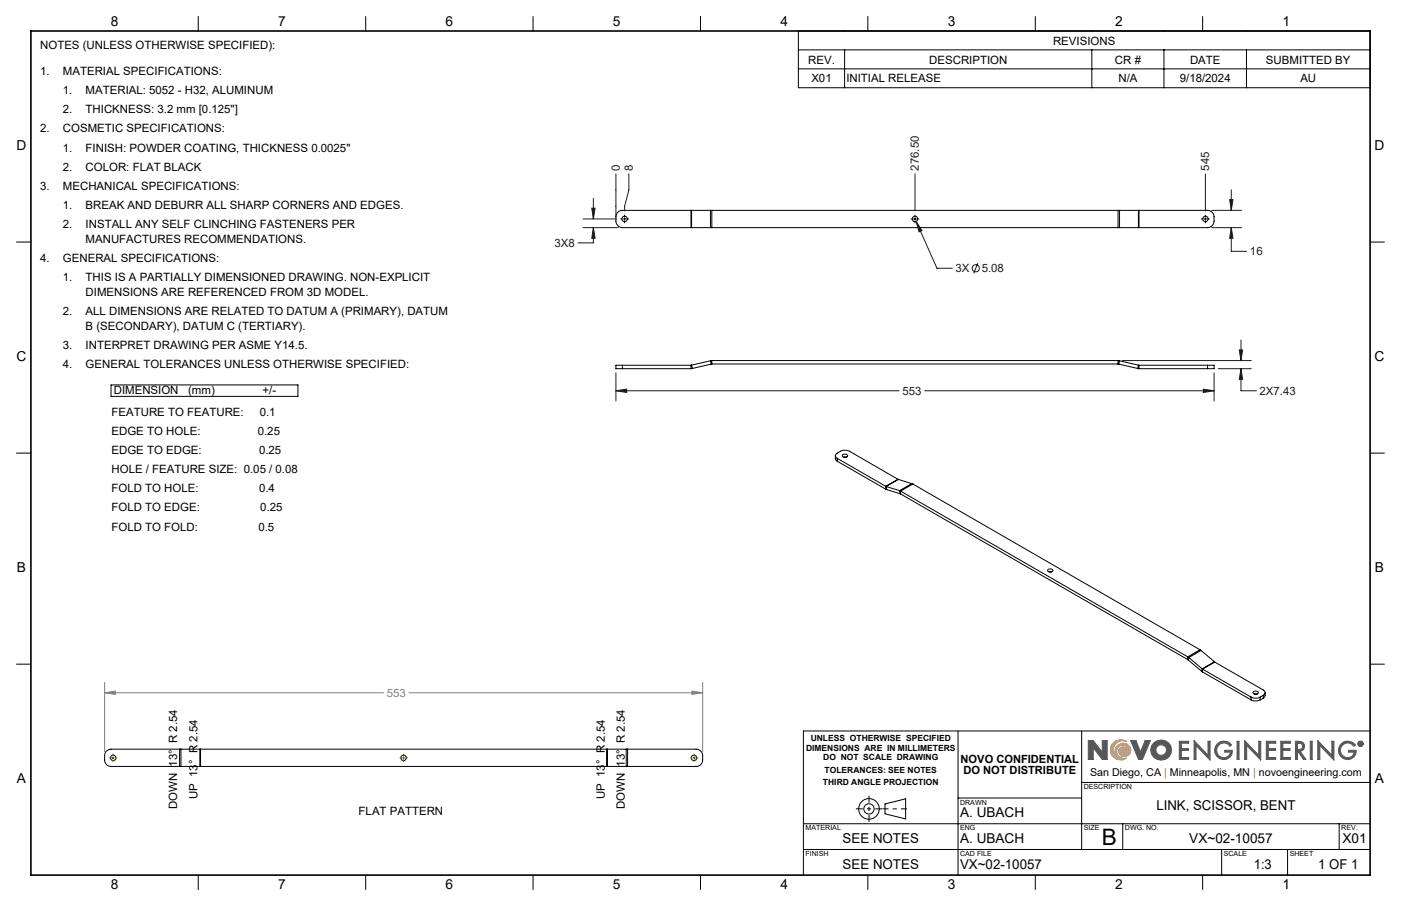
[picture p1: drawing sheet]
<svg xmlns="http://www.w3.org/2000/svg" width="432mm" height="279mm" viewBox="0 0 432 279" stroke-linecap="round" stroke-linejoin="round" font-family="sans-serif">
<g fill="none" stroke="#000" stroke-width=".31">
<path d="M61.1 5.1v4.5M112.7 5.1v4.5M164.3 5.1v4.5M215.9 5.1v4.5M267.5 5.1v4.5M319.1 5.1v4.5M370.7 5.1v4.5M5.1 74.6h4.4M213 70.2h.1M213 64.9h.1M213 64.9h-21.2a1.99 1.99 0 0 0-2 2 2.72 2.72 0 0 0 .9 2.9l1.1 .4h21.2M213 64.9v5.3"/>
<path d="M213.1 70.2h5.9M213.1 64.9h5.9M213.1 64.9v5.3M219 70.2h.4M219 64.9h.4M219 64.9v5.3M219.4 64.9v5.3M219.4 70.2h125.2M219.4 64.9h125.2M344.6 70.2h.5M344.6 64.9h.5M344.6 64.9v5.3"/>
<path d="M345.1 70.2h5.8M345.1 64.9h5.8M345.1 64.9v5.3M350.9 70.2h.1M350.9 64.9h.1M350.9 64.9v5.3M351 64.9h21.2a1.99 1.99 0 0 1 2 2v1.3a2.05 2.05 0 0 1-2 2h-21.2M351 64.9v5.3M422.3 74.6h4.4M191.8 112.6h-2v1.1h2M191.8 113.7h21.2M191.8 112.6v1.1"/>
<path d="M191.8 112.6h21.2M213 112.6v1.1M213.1 112.6h-.1M213.1 112.6l.3 1M213.4 113.6l-.4 .1M219 111.3l.2 1M219 111.3l-5.9 1.3M219.2 112.3l-5.8 1.3M219.4 111.2l-.4 .1M219.4 112.3h-.2M219.4 111.2v1.1M219.4 111.2h125.2"/>
<path d="M219.4 112.3h125.2M344.6 111.2l.5 .1M344.6 112.3h.2M344.6 111.2v1.1M344.8 112.3l5.8 1.3M345.1 111.3l-.3 1M345.1 111.3l5.8 1.3M350.6 113.6l.4 .1M350.9 112.6h.1M350.9 112.6l-.3 1M351 112.6v1.1M351 113.7h21.2"/>
<path d="M351 112.6h21.2M372.2 112.6h2v1.1h-2M372.2 112.6v1.1M5.1 139.7h4.4M422.3 139.7h4.4M257.5 140.5v1.1l.6 .6M258.1 141.4a.85 .85 0 0 1-.6-.9 .85 .85 0 0 1 .6-.8 3.4 3.4 0 0 1 3.7-.5l15 8.6M258.1 141.4l14.9 8.6M258.1 142.2l14.9 8.6M258.1 141.4v.8M259.6 140.4a.85 .85 0 0 1 .9-.4 .85 .85 0 0 1 .7 .7 .85 .85 0 0 1-.9 .4 .85 .85 0 0 1-.7-.7zM260 141h.8"/>
<path d="M273 150h.1M273 150.8l.3 .2M273 150v.8M273.1 150l.2 1M273.1 150l4.1 1.3M273.3 151l4.1 1.3M276.8 147.8h.1M276.8 147.8l-3.8 2.2M276.9 147.8l-3.8 2.2M276.9 147.8l4.1 1.4M277.2 151.3l.4 .1M277.2 151.3l.2 1"/>
<path d="M277.4 152.3h.2M277.6 151.4l88.5 51.2M277.6 151.4v.9M277.6 152.3l88.5 51.1M281 149.2l.3 .1M281 149.2l-3.8 2.1M281.3 149.3l-3.7 2.1M281.3 149.3l88.6 51.1M322.9 175.7a.87 .87 0 0 1 .9-.3 .87 .87 0 0 1 .7 .7 .85 .85 0 0 1-.9 .4 .85 .85 0 0 1-.7-.8zM323.3 176.4h.8M5.1 204.8h4.4M366.1 202.6l.3 .2"/>
<path d="M366.1 203.4l.1 .1M366.1 202.6v.8M366.2 203.5l4.1 3.5M366.4 202.8l4.1 3.5M366.4 202.8l-.2 .7M369.9 200.4l.3 .2M369.9 200.4l-3.8 2.2M370.2 200.6l-3.8 2.2M370.2 200.6l4.1 3.5M370.3 207l.3 .2M370.5 206.3h.1M370.5 206.3l-.2 .7"/>
<path d="M370.6 206.3l15 8.7M370.6 206.3v.9M370.6 207.2l15 8.6M374.3 204.1l.1 .1M374.3 204.1l-3.8 2.2M374.4 204.2l15 8.6a.87 .87 0 0 1 .5 .8 .87 .87 0 0 1-.5 .8M374.4 204.2l-3.8 2.1M385.6 215a3.3 3.3 0 0 0 2.8 0M385.6 215.8a3 3 0 0 0 2.8 0M385.6 215v.8M386.2 213.4a.85 .85 0 0 1 .9-.3 .85 .85 0 0 1 .7 .7 .85 .85 0 0 1-.9 .3 .85 .85 0 0 1-.7-.7zM386.6 214h.8"/>
<path d="M388.4 215v.8M389.4 214.4l-1 .6M389.4 214.4v.9M389.4 215.3l-1 .5M389.9 213.6v1.1l-.5 .6M422.3 204.8h4.4M55.4 231h-21.2a1.99 1.99 0 0 0-2 2v1.4a1.93 1.93 0 0 0 2 2h21.2M55.4 231h.4M55.4 236.4h.4M55.4 231v5.4M55.8 236.4h5.8M55.8 231h5.8"/>
<path d="M55.8 231v5.4M61.6 231h.2M61.6 236.4h.2M61.6 231v5.4M61.8 236.4h125.2M61.8 231h125.2M61.8 231v5.4M187 236.4h.2M187 231h.2M187 231v5.4M187.2 236.4h5.8M187.2 231h5.8"/>
<path d="M187.2 231v5.4M193 231h.4M193 236.4h.4M193 231v5.4M193.4 231h21.2a2.05 2.05 0 0 1 2 2 2.89 2.89 0 0 1-.9 3l-1.1 .4h-21.2M193.4 231v5.4M295.3 225.4v44.5M333.4 225.4v36.6M422.3 225.4h-174.7v44.5M247.6 254h174.7M272.8 247.9l6.3-1.6v6.3l-6.3-1.6zM295.3 246.1h38.1"/>
<path d="M333.4 241.3h88.9M346 254v8M412.7 254v8M61.1 269.9v4.4M112.7 269.9v4.4M164.3 269.9v4.4M215.9 269.9v4.4M247.6 262h174.7M267.5 269.9v4.4M319.1 269.9v4.4M370.7 269.9v4.4M376.5 262v7.9"/>
<path d="M396.8 262v7.9"/>
<circle cx="192.5" cy="67.5" r=".84"/>
<circle cx="282" cy="67.5" r=".84"/>
<circle cx="371.5" cy="67.5" r=".84"/>
<circle cx="34.9" cy="233.7" r=".84"/>
<circle cx="124.4" cy="233.7" r=".84"/>
<circle cx="213.9" cy="233.7" r=".84"/>
<circle cx="267.8" cy="249.5" r="1.59"/>
<circle cx="267.8" cy="249.5" r="3.2"/>
</g>
<path d="M342.7 229.6a3.1 3.1 0 0 1 4.5-.9 2.82 2.82 0 0 0-3.9 1.7 2.82 2.82 0 0 0 2.3 3.6 2.45 2.45 0 0 1-1.1-4.2 2.45 2.45 0 0 1 4 1.5 1.88 1.88 0 0 1-1.9 2.1 1.88 1.88 0 0 1-1.8-2.2l.6-.7a1.82 1.82 0 0 1 2.4 1.5 1.89 1.89 0 0 0-2.6-2 1.89 1.89 0 0 0-.3 3.3l1.5 .6 .8-.1a3.2 3.2 0 0 1-4-.2 3.2 3.2 0 0 1-.5-4z" fill="none" stroke="#f78d2a" stroke-width=".31"/>
<g fill="none" stroke="#555759" stroke-width=".31">
<path d="M336.9 230.6v3.6h-1.5v-5.8h1.5l2.8 3.6M336.9 230.6h.1M337 230.6l2.7 3.6h1.5v-5.8h-1.5v3.6M339.7 232h.1M348.5 228.4h1.6l1.4 3.6 1.4-3.6h1.7l-2.5 5.8h-1.2zM363.5 228.6h2.9v.6h-2.3v1.7h2.2v.5h-2.2v2.2h2.3v.6h-2.9zM368 228.4l4.3 4.5v-4.3h.7v5.8l-4.4-4.5v4.3h-.6zM375.4 229.2a2.89 2.89 0 0 1 4.2 .5l-.5 .5a2.26 2.26 0 0 0-3.2-.7 2.26 2.26 0 0 0-.5 3.2 2.26 2.26 0 0 0 3.3 .4l.5-1.1h-1.7v-.6h2.3a2.78 2.78 0 0 1-4 2.5 2.78 2.78 0 0 1-.4-4.7zM381.3 228.6h.6v5.6h-.6zM383.6 228.4l4.3 4.5v-4.3h.7v5.8l-4.4-4.5v4.3h-.6zM390.3 228.6h2.9v.6h-2.3v1.7h2.2v.5h-2.2v2.2h2.3v.6h-2.9zM394.8 228.6h2.9v.6h-2.3v1.7h2.2v.5h-2.2v2.2h2.3v.6h-2.9z"/>
<path d="M399.3 228.6a2.74 2.74 0 0 1 2.6 .8l.2 .8-.3 .9-1.1 .6 1.8 2.5h-.8l-1.7-2.5h-.1v2.5h-.6zM399.9 229.2l1.1 .1a1.02 1.02 0 0 1 0 1.7l-1.1 .2zM403.8 228.6h.6v5.6h-.6zM406.2 228.4l4.3 4.5v-4.3h.6v5.8l-4.3-4.5v4.3h-.6zM413.6 229.2a2.89 2.89 0 0 1 4.2 .5l-.5 .5a2.25 2.25 0 0 0-3.3-.7 2.25 2.25 0 0 0-.2 3.4 2.25 2.25 0 0 0 3.4-.3l.1-.6h-1.6v-.6h2.3a2.79 2.79 0 0 1-4 2.5 2.79 2.79 0 0 1-.4-4.7zM419 228.9l.6 .1-.1 .4 .2 .4-.4-.4-.3 .4zM419.2 229l.3 .2-.3 .1z"/>
<circle cx="357.9" cy="231.3" r="1.64"/>
<circle cx="357.9" cy="231.3" r="3.2"/>
<circle cx="419.3" cy="229.4" r=".85"/>
<circle cx="419.3" cy="229.4" r=".71"/>
</g>
<path d="M279.5 249.4h-7.5" fill="none" stroke="#000" stroke-width=".31" stroke-dasharray="15.2 1.3 1.3 1.3" stroke-dashoffset="13.4" stroke-linecap="butt"/>
<path d="M263.8 249.4h8.1M267.8 245.4v8.1" fill="none" stroke="#000" stroke-width=".31" stroke-dasharray="15.2 1.3 1.3 1.3" stroke-dashoffset="13.1" stroke-linecap="butt"/>
<path d="M9.5 9.6h412.8v260.3h-412.8z" fill="none" stroke="#000" stroke-width=".5"/>
<path d="M343 229.1a3.2 3.2 0 0 1 4.2-.4 2.82 2.82 0 0 0-3.9 1.7 2.82 2.82 0 0 0 2.3 3.6 2.43 2.43 0 0 1-1.9-2.8 2.43 2.43 0 0 1 2.7-2 2.43 2.43 0 0 1 2.1 2.7 1.82 1.82 0 0 1-2.5 1.5 1.82 1.82 0 0 1-.9-2.7 1.73 1.73 0 0 1 2.7 1.3 1.9 1.9 0 0 0-2.6-2 1.9 1.9 0 0 0-.3 3.3l.8 .5h1.5a3.2 3.2 0 0 1-4.2-.4 3.2 3.2 0 0 1 0-4.3z" fill-rule="evenodd" fill="#f78d2a"/>
<path d="M335.4 228.4v5.8h1.5v-3.6l2.8 3.6h1.5v-5.8h-1.5v3.6l-2.8-3.6zM348.5 228.4l2.4 5.8h1.2l2.5-5.8h-1.7l-1.4 3.6-1.4-3.6zM355.6 229.1a3.1 3.1 0 0 0 .2 4.6 3.1 3.1 0 0 0 4.6-.6 3.1 3.1 0 0 0-1-4.5l-1.8-.4-1 .3zM356.2 231.3a1.65 1.65 0 0 1 3.3 0 1.65 1.65 0 0 1-3.3 0zM363.5 228.6v5.6h2.9v-.6h-2.3v-2.2h2.2v-.5h-2.2v-1.7h2.3v-.6zM368 228.4v5.8h.6v-4.3l4.4 4.5v-5.8h-.7v4.3zM375.2 229.3a2.79 2.79 0 0 0 .7 4.7 2.79 2.79 0 0 0 3.9-2.6h-2.3v.6h1.7a2.16 2.16 0 0 1-3 1.4 2.16 2.16 0 0 1-.9-3.2 2.22 2.22 0 0 1 3.8 0l.5-.5a2.92 2.92 0 0 0-4.4-.4zM381.3 228.6v5.6h.6v-5.6zM383.6 228.4v5.8h.6v-4.3l4.4 4.5v-5.8h-.7v4.3zM390.3 228.6v5.6h2.9v-.6h-2.3v-2.2h2.2v-.5h-2.2v-1.7h2.3v-.6zM394.8 228.6v5.6h2.9v-.6h-2.3v-2.2h2.2v-.5h-2.2v-1.7h2.3v-.6zM399.3 228.6v5.6h.6v-2.5l1.8 2.5h.8l-1.8-2.5 1.1-.6 .3-1.3a1.6 1.6 0 0 0-2.1-1.2zM399.9 229.2l1.3 .3 .3 .4-.3 1-1.3 .3zM403.8 228.6v5.6h.6v-5.6zM406.2 228.4v5.8h.6v-4.3l4.3 4.5v-5.8h-.6v4.3zM413.3 229.4a2.79 2.79 0 0 0 .9 4.6 2.79 2.79 0 0 0 3.8-2.6h-2.3v.6h1.6a2.18 2.18 0 0 1-3.2 1.3 2.18 2.18 0 0 1-.4-3.5 2.22 2.22 0 0 1 3.6 .4l.5-.5a2.89 2.89 0 0 0-4.5-.3zM419 228.9v.9h.2v-.4l.5 .4-.2-.4 .2-.4zM419.2 229l.3 .2-.3 .1zM418.5 229.4a.85 .85 0 0 0 1.7 0 .85 .85 0 0 0-1.7 0zM418.6 229.4a.71 .71 0 0 1 1.4 0 .71 .71 0 0 1-1.4 0z" fill-rule="evenodd" fill="#555759"/>
<g fill="none" stroke="#191924" stroke-width=".31">
<path d="M189.8 53.6v13.3M193.8 53.6v5l-1.3 5v1.5M282 53.6v11.5M371.5 53.6v11.5M379.5 58.5v6.4M179.7 70.2h10.9M179.7 67.5h10.3M182.4 64.2h1l-.5 3.3zM182.9 70.2l.5 3.3h-1zM182.9 70.2v4.7h-4.8M182.9 61.2v6.3M282.4 68.3l1.8 2.8-1 .4z"/>
<path d="M282.4 68.3l6.4 14.4h4.7M373.5 64.9h9.2M373.5 70.2h9.2M379 61.6h1l-.5 3.3zM379.5 70.2l.5 3.3h-1zM379.5 70.2v7.3h4.7M301.4 81.1l-1.3 3.2M189.8 115v8.7M345.9 111.2h39.8M374.2 115v8.7M375.5 113.7h10.2M382 107.9h1l-.5 3.3z"/>
<path d="M382.5 113.7l.5 3.3h-1zM382.5 113.7v6.8h4.7M382.5 104.8v6.4M189.8 120.5l3.3-.5v1zM189.8 120.5h87.3M285 120.5h89.2M370.9 120l3.3 .5-3.3 .5z"/>
<circle cx="300.7" cy="82.7" r="1.1"/>
</g>
<path d="M32.2 213.6l3.3-.5v1zM32.2 210.5v21.3M32.2 213.6h86M126 213.6h90.6M213.3 213.1l3.3 .5-3.3 .5zM216.6 210.5v21.3" fill="none" stroke="#808080" stroke-width=".31"/>
<g fill="none" stroke="#000" stroke-width=".31">
<path d="M246.1 9.6h176.2v17.5h-176.2zM246.1 15.4h176.2M260.3 15.4v11.7M336.5 15.4v11.7M358.7 15.4v11.7M384.2 15.4v11.7M246.1 21.2h176.2M191.3 67.5h.5M192.2 67.5h.7M192.5 66.3v.6M192.5 67.2v.7M192.5 68.2v.5"/>
<path d="M193.2 67.5h.5M280.8 67.5h.5M281.7 67.5h.7M282 66.3v.6M282 67.2v.7M282 68.2v.5M282.7 67.5h.5M370.3 67.5h.5M371.2 67.5h.7M371.5 66.3v.6M371.5 67.2v.7M371.5 68.2v.5"/>
<path d="M372.2 67.5h.5M34.2 118.7h57.6v3.5h-57.6z"/>
</g>
<g fill="none" stroke="#808000" stroke-width=".31">
<path d="M33.6 233.7h.5M34.5 233.7h.7M34.8 232.5v.5M34.8 233.4v.6M34.8 234.4v.5M35.5 233.7h.5M123.2 233.7h.5M124.1 233.7h.6M124.4 232.5v.5M124.4 233.4v.6M124.4 234.4v.5M125.1 233.7h.5"/>
<path d="M212.8 233.7h.5M213.6 233.7h.7M214 232.5v.5M214 233.4v.6M214 234.4v.5M214.6 233.7h.6"/>
</g>
<path d="M382 107.9h1l-.5 3.3zM382.5 113.7l.5 3.3h-1zM189.8 120.5l3.3-.5v1zM370.9 120l3.3 .5-3.3 .5zM379 61.6h1l-.5 3.3zM379.5 70.2l.5 3.3h-1zM282.4 68.3l.8 3.2 1-.4zM182.4 64.2h1l-.5 3.3zM182.9 70.2l.5 3.3h-1z" fill="#191924"/>
<path d="M32.2 213.6l3.3-.5v1zM213.3 213.1l3.3 .5-3.3 .5z" fill="#808080"/>
<text font-size="7" x="339.5" y="260.5">B</text>
<g font-size="4.2">
<text x="34.1" y="8.1">8</text>
<text x="85.7" y="8.1">7</text>
<text x="137.3" y="8.1">6</text>
<text x="188.9" y="8.1">5</text>
<text x="240.5" y="8.1">4</text>
<text x="292.1" y="8.1">3</text>
<text x="343.7" y="8.1">2</text>
<text x="395.3" y="8.1">1</text>
<text x="5.1" y="46.4">D</text>
<text x="423.7" y="46.4">D</text>
<text x="5.1" y="111.4">C</text>
<text x="423.7" y="111.4">C</text>
<text x="5.2" y="176.5">B</text>
<text x="423.8" y="176.5">B</text>
<text x="5.2" y="241.6">A</text>
<text x="423.8" y="241.6">A</text>
<text x="356.4" y="249.9">LINK, SCISSOR, BENT</text>
<text x="295.9" y="252">A. UBACH</text>
<text x="259.7" y="260">SEE NOTES</text>
<text x="295.9" y="260">A. UBACH</text>
<text x="366.5" y="260">VX~02-10057</text>
<text x="413.8" y="260">X01</text>
<text x="259.7" y="267.9">SEE NOTES</text>
<text x="295.9" y="267.9">VX~02-10057</text>
<text x="386.5" y="267.9">1:3</text>
<text x="406.3" y="267.9">1 OF 1</text>
<text x="34.1" y="274.2">8</text>
<text x="85.7" y="274.2">7</text>
<text x="137.3" y="274.2">6</text>
<text x="188.9" y="274.2">5</text>
<text x="240.5" y="274.2">4</text>
<text x="292.1" y="274.2">3</text>
<text x="343.7" y="274.2">2</text>
<text x="395.3" y="274.2">1</text>
</g>
<g font-size="3.5">
<text x="12.4" y="15.2">NOTES (UNLESS OTHERWISE SPECIFIED):</text>
<text x="324.6" y="13.8">REVISIONS</text>
<text x="12.4" y="23.1">1.</text>
<text x="19.4" y="23.1">MATERIAL SPECIFICATIONS:</text>
<text x="249.1" y="19.6">REV.</text>
<text x="286.4" y="19.6">DESCRIPTION</text>
<text x="343.6" y="19.6">CR #</text>
<text x="366.8" y="19.6">DATE</text>
<text x="390.2" y="19.6">SUBMITTED BY</text>
<text x="19.4" y="29">1.</text>
<text x="26.4" y="29">MATERIAL: 5052 - H32, ALUMINUM</text>
<text x="250.1" y="25.4">X01</text>
<text x="260.8" y="25.4">INITIAL RELEASE</text>
<text x="344.7" y="25.4">N/A</text>
<text x="363.6" y="25.4">9/18/2024</text>
<text x="400.8" y="25.4">AU</text>
<text x="19.4" y="34.9">2.</text>
<text x="26.4" y="34.9">THICKNESS: 3.2 mm [0.125&quot;]</text>
<text x="12.4" y="40.8">2.</text>
<text x="19.4" y="40.8">COSMETIC SPECIFICATIONS:</text>
<text x="19.4" y="46.7">1.</text>
<text x="26.4" y="46.7">FINISH: POWDER COATING, THICKNESS 0.0025&quot;</text>
<text x="19.4" y="52.7">2.</text>
<text x="26.4" y="52.7">COLOR: FLAT BLACK</text>
<text x="12.4" y="58.6">3.</text>
<text x="19.4" y="58.6">MECHANICAL SPECIFICATIONS:</text>
<text x="19.4" y="64.5">1.</text>
<text x="26.4" y="64.5">BREAK AND DEBURR ALL SHARP CORNERS AND EDGES.</text>
<text x="19.4" y="70.4">2.</text>
<text x="26.4" y="70.4">INSTALL ANY SELF CLINCHING FASTENERS PER</text>
<text x="26.4" y="74.9">MANUFACTURES RECOMMENDATIONS.</text>
<text x="12.4" y="80.8">4.</text>
<text x="19.4" y="80.8">GENERAL SPECIFICATIONS:</text>
<text x="19.4" y="86.7">1.</text>
<text x="26.4" y="86.7">THIS IS A PARTIALLY DIMENSIONED DRAWING. NON-EXPLICIT</text>
<text x="26.4" y="91.3">DIMENSIONS ARE REFERENCED FROM 3D MODEL.</text>
<text x="19.4" y="97.2">2.</text>
<text x="26.4" y="97.2">ALL DIMENSIONS ARE RELATED TO DATUM A (PRIMARY), DATUM</text>
<text x="26.4" y="101.7">B (SECONDARY), DATUM C (TERTIARY).</text>
<text x="19.4" y="107.6">3.</text>
<text x="26.4" y="107.6">INTERPRET DRAWING PER ASME Y14.5.</text>
<text x="19.4" y="113.5">4.</text>
<text x="26.4" y="113.5">GENERAL TOLERANCES UNLESS OTHERWISE SPECIFIED:</text>
<text x="35.1" y="121.4">DIMENSION</text>
<text x="58" y="121.4">(mm)</text>
<text x="80.9" y="121.4">+/-</text>
<text x="34.4" y="128.2">FEATURE TO FEATURE:</text>
<text x="80" y="128.2">0.1</text>
<text x="34.4" y="134.1">EDGE TO HOLE:</text>
<text x="79.4" y="134.1">0.25</text>
<text x="34.4" y="140">EDGE TO EDGE:</text>
<text x="79.8" y="140">0.25</text>
<text x="34.4" y="145.9">HOLE / FEATURE SIZE: 0.05 / 0.08</text>
<text x="34.4" y="151.8">FOLD TO HOLE:</text>
<text x="79.8" y="151.8">0.4</text>
<text x="34.4" y="157.7">FOLD TO EDGE:</text>
<text x="80.2" y="157.7">0.25</text>
<text x="34.4" y="163.6">FOLD TO FOLD:</text>
<text x="79.6" y="163.6">0.5</text>
<text x="296.1" y="235.2">NOVO CONFIDENTIAL</text>
<text x="296.9" y="238.7">DO NOT DISTRIBUTE</text>
<text x="54.7" y="249.6" transform="rotate(-90 54.7 249.6)">DOWN 13° R 2.54</text>
<text x="60.9" y="246.4" transform="rotate(-90 60.9 246.4)">UP 13° R 2.54</text>
<text x="110.5" y="251.2">FLAT PATTERN</text>
<text x="186.4" y="246.4" transform="rotate(-90 186.4 246.4)">UP 13° R 2.54</text>
<text x="192.6" y="249.6" transform="rotate(-90 192.6 249.6)">DOWN 13° R 2.54</text>
</g>
<g font-size="3.5" fill="#191924">
<text x="191" y="52.6" transform="rotate(-90 191 52.6)">0</text>
<text x="195" y="52.6" transform="rotate(-90 195 52.6)">8</text>
<text x="283.2" y="52.6" transform="rotate(-90 283.2 52.6)">276.50</text>
<text x="372.7" y="52.6" transform="rotate(-90 372.7 52.6)">545</text>
<text x="170.9" y="76.1">3X8</text>
<text x="294.5" y="83.9">3X</text>
<text x="302.6" y="83.9">5.08</text>
<text x="385.3" y="78.7">16</text>
<text x="278.2" y="121.7">553</text>
<text x="388.2" y="121.7">2X7.43</text>
</g>
<text font-size="3.5" fill="#808080" x="119.2" y="214.8">553</text>
<text font-size="3.3" x="336" y="239.4">San Diego, CA | Minneapolis, MN | novoengineering.com</text>
<g font-size="2.6">
<text x="248.4" y="231.5">DIMENSIONS ARE IN MILLIMETERS</text>
<text x="249.9" y="228.6">UNLESS OTHERWISE SPECIFIED</text>
<text x="253.7" y="234.4">DO NOT SCALE DRAWING</text>
<text x="254.2" y="238.5">TOLERANCES: SEE NOTES</text>
<text x="253.7" y="242.1">THIRD ANGLE PROJECTION</text>
</g>
<g font-size="2.2">
<text x="334" y="243.4">DESCRIPTION</text>
<text x="295.9" y="248.2">DRAWN</text>
<text x="248.3" y="256.1">MATERIAL</text>
<text x="295.9" y="256.1">ENG</text>
<text x="334" y="256.1">SIZE</text>
<text x="346.7" y="256.1">DWG. NO.</text>
<text x="413.4" y="256.1">REV.</text>
<text x="248.3" y="264">FINISH</text>
<text x="295.9" y="264">CAD FILE</text>
<text x="377.2" y="264">SCALE</text>
<text x="397.5" y="264">SHEET</text>
</g>
</svg>
